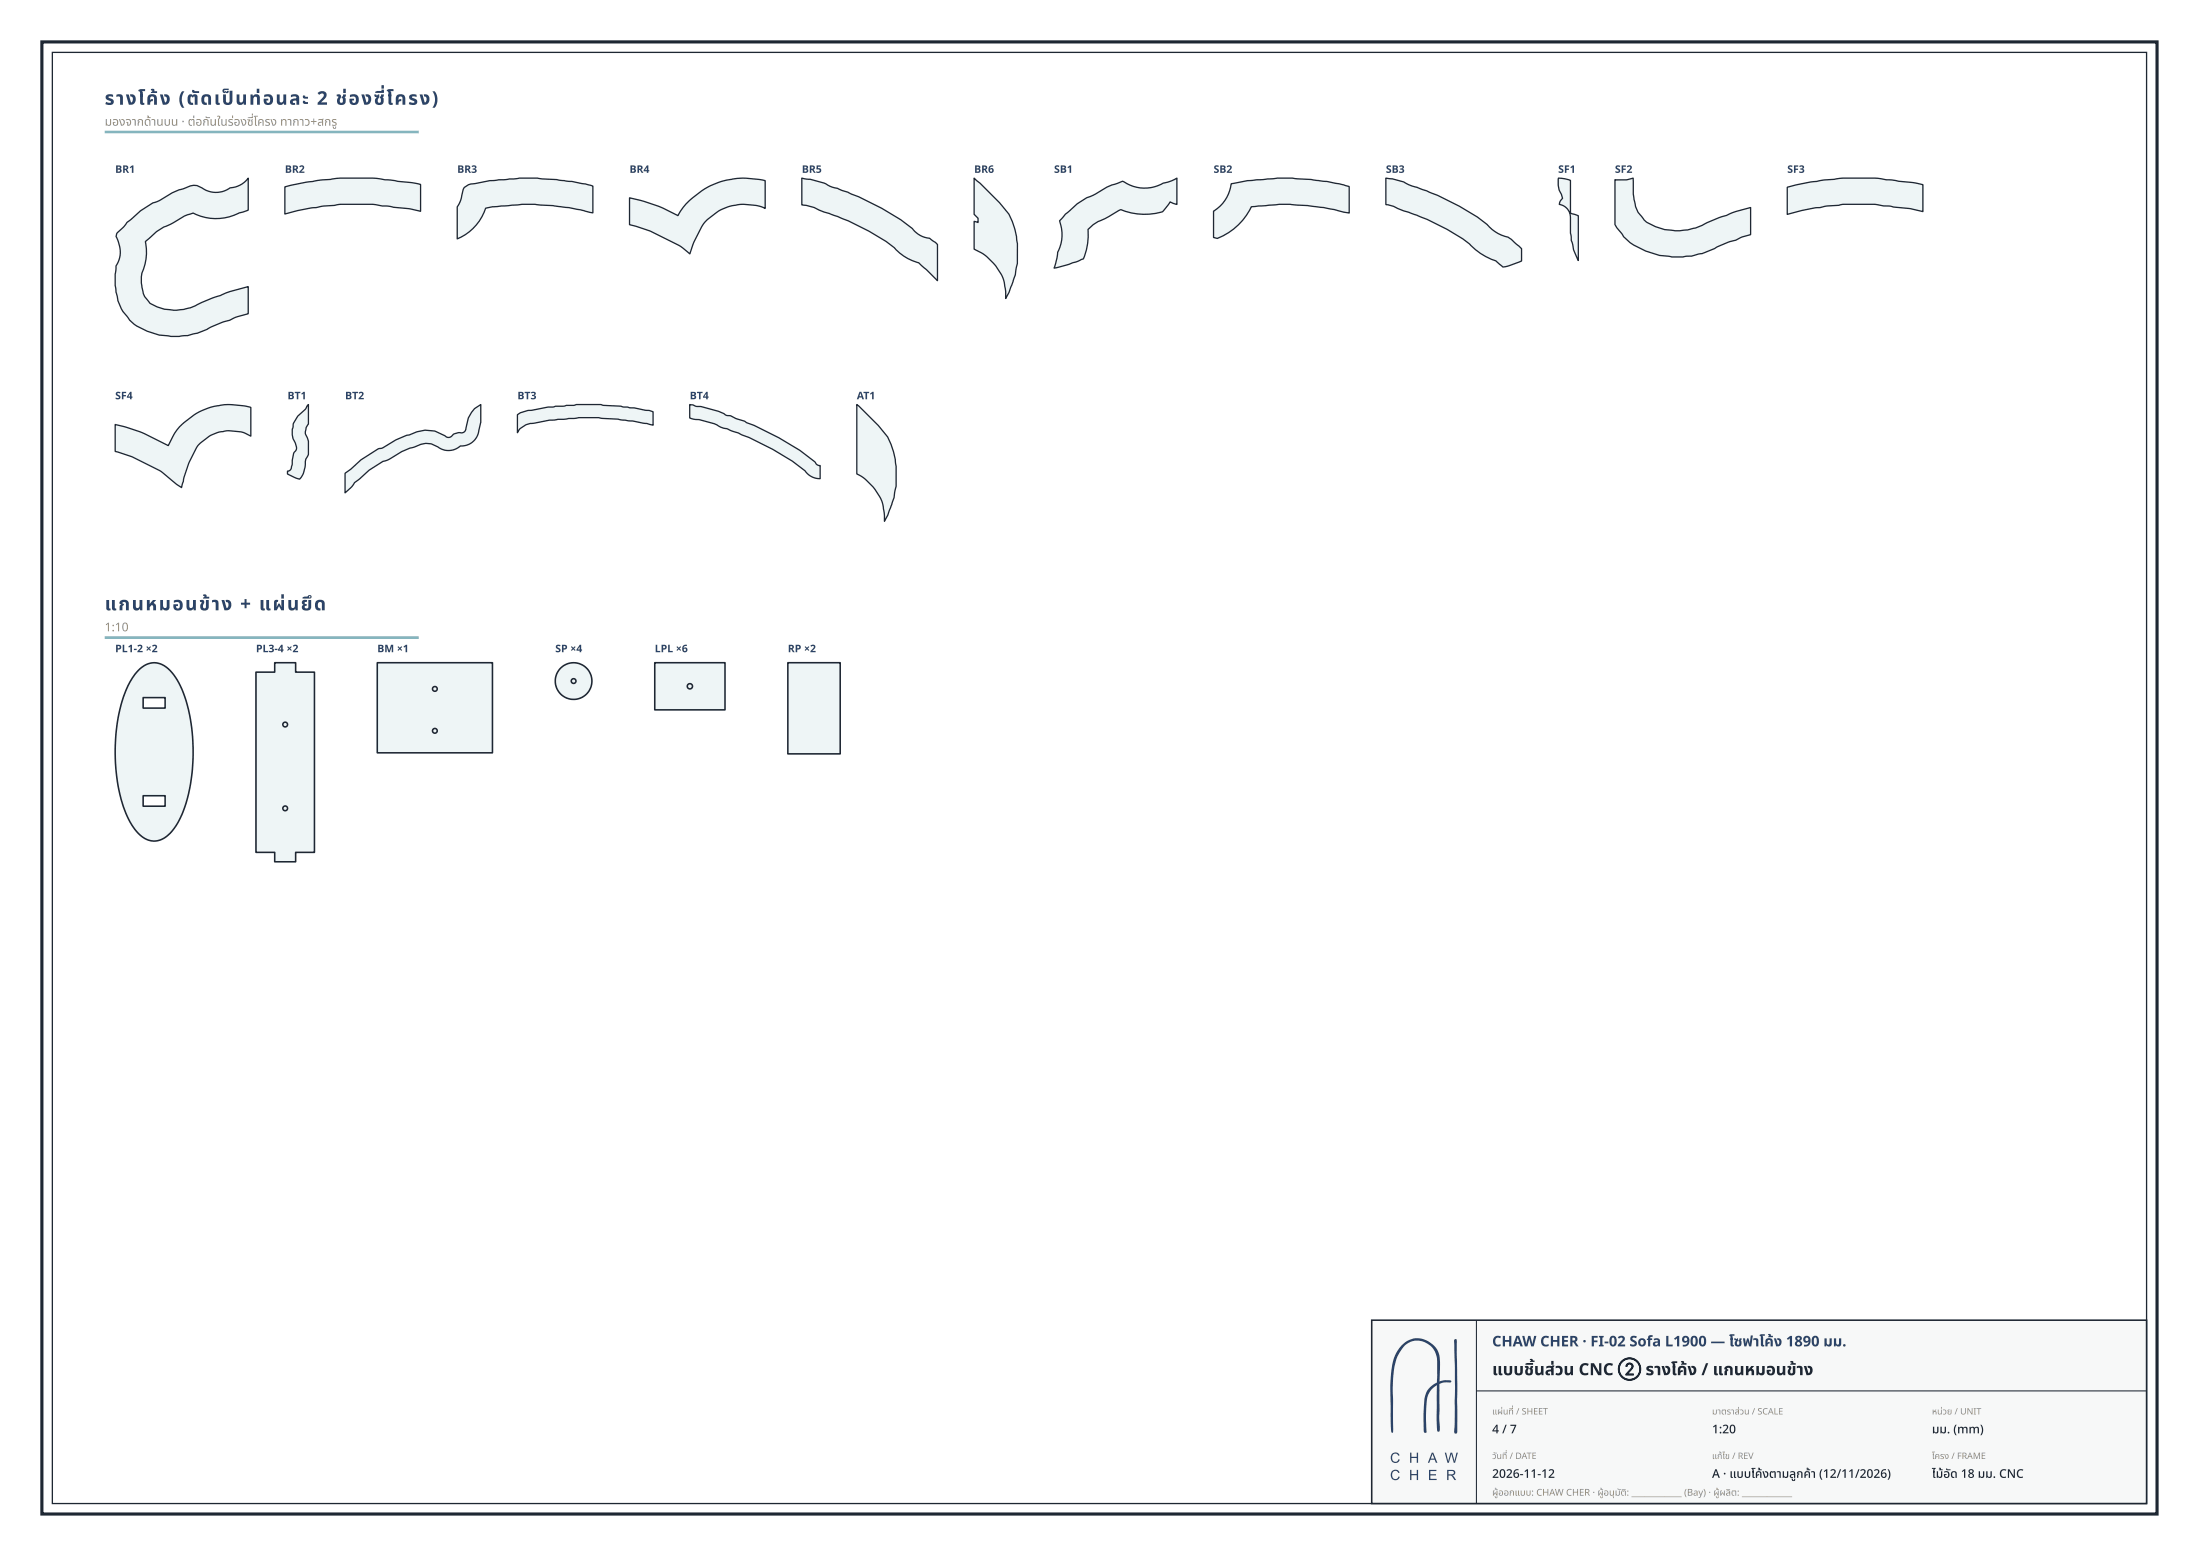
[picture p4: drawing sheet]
<svg xmlns="http://www.w3.org/2000/svg" width="420mm" height="297mm" viewBox="0 0 420 297" stroke-linecap="round" stroke-linejoin="round" font-family="sans-serif">
<path d="M8 8h404v281h-404z" fill="none" stroke="#1e2733" stroke-width=".6"/>
<path d="M10 10h400v277h-400z" fill="none" stroke="#1e2733" stroke-width=".25"/>
<path d="M262 252h148v35h-148z" fill="#f7f8f8"/>
<path d="M262 252h148v35h-148z" fill="none" stroke="#1e2733" stroke-width=".3"/>
<g fill="#2b4368">
<path d="M267.9 256.7a4.3 4.3 0 0 1 4.5-.8 4.3 4.3 0 0 1 2.6 3.8v4a3.3 3.3 0 0 1 2.2-.1v.1a.97 .97 0 0 1-1 .2l-1.3 .3 .1 8a.77 .77 0 0 1-.3 1.1l-.2-.3-.1-1.6v-7a4.2 4.2 0 0 0-2 4.1v4.3a.51 .51 0 0 1-.1 .7l-.3-.1-.1-.3v-4.2a5.5 5.5 0 0 1 1.2-4.1l.9-.7a.49 .49 0 0 0 .5-.7v-2.8a3.9 3.9 0 0 0-1.7-4 3.9 3.9 0 0 0-4.4 .1l-.2 .3a8.9 8.9 0 0 0-2.1 6.1v9.8l-.2 .6-.1-.1-.2-1.2-.1-7.2 .4-4.3a7.1 7.1 0 0 1 2-4z"/>
<path d="M277.8 255.7l.1-.1a.34 .34 0 0 1 .4 .2 .34 .34 0 0 1 0 .4v16.6a.57 .57 0 0 1-.3 .8 .48 .48 0 0 1-.2-.7l.1-8-.2-8.9z"/>
<path d="M265.9 277.5l.4-.2a.79 .79 0 0 1 1 .5l-.2 .1a.65 .65 0 0 0-.9-.3 .65 .65 0 0 0-.3 .9 .59 .59 0 0 0 .6 .5 .59 .59 0 0 0 .6-.5l.3 .1a.91 .91 0 0 1-1.3 .6 .91 .91 0 0 1-.4-1.3z"/>
<path d="M269.3 277.3h.3v.8h1v-.8h.3v1.9h-.3v-.9h-1v.9h-.3z"/>
<path d="M276 277.3h.2l.4 1.6 .5-1.6h.3l.4 1.6 .4-1.6h.3l-.6 1.9h-.2l-.5-1.7-.5 1.7h-.2z"/>
<path d="M265.9 280.8l.4-.2a.79 .79 0 0 1 1 .5l-.2 .1a.65 .65 0 0 0-.9-.3 .65 .65 0 0 0-.3 .9 .59 .59 0 0 0 .6 .5 .59 .59 0 0 0 .6-.5l.3 .1a.91 .91 0 0 1-1.3 .6 .91 .91 0 0 1-.4-1.3z"/>
<path d="M269.3 280.6h.3v.8h1v-.8h.3v1.9h-.3v-.9h-1v.9h-.3z"/>
<path d="M272.9 280.6h1.4v.2h-1.1v.6h1.1v.2h-1.1v.7h1.2v.2h-1.5z"/>
<path d="M273.6 277.5l-.3 .9h.6zM273.5 277.3h.2l.8 1.9h-.2l-.3-.6h-.8l-.2 .6h-.3z"/>
<path d="M276.7 280.8v.6l.9-.1 .1-.4-.2-.1zM276.4 280.6h.9a.54 .54 0 0 1 .7 .4 .54 .54 0 0 1-.6 .6l.7 .9h-.3l-.5-.7-.3-.1h-.3v.8h-.3z"/>
</g>
<path d="M282 252v35M282 265.5h128" fill="none" stroke="#1e2733" stroke-width=".2"/>
<path d="M20 25.2h60" fill="none" stroke="#83b7bf" stroke-width=".5"/>
<path d="M24.3 42.5l.5-.5a14.8 14.8 0 0 1 4.7-3.3l1.1-.5a13.1 13.1 0 0 1 3.8-2l.4-.1a4.5 4.5 0 0 1 2.8-.7l1 .5a4.8 4.8 0 0 0 5.5-.1 4.6 4.6 0 0 0 3.3-1.8v6.1l-1.7 .6a9.5 9.5 0 0 1-8.8 0 9.6 9.6 0 0 0-3.8 1.8 13 13 0 0 0-5.3 3.6 9.5 9.5 0 0 1-.7 6 8.2 8.2 0 0 0 .5 4.5l.9 1.1a9 9 0 0 0 9.8 .1l5.6-2.1 3.5-1v5.2l-2.1 .6-1.4 .6-1.5 .4-4.7 2.1-1.9 .5a14.5 14.5 0 0 1-10.2-2.2l-.9-.8-.2-.4a8.7 8.7 0 0 1-2.3-4.9l-.2-1.3v-2.2l.2-1a1.27 1.27 0 0 1 .3-1.2 5.4 5.4 0 0 0-.3-4.9l.2-.8 1.3-1.2z" fill-rule="evenodd" fill="#eef5f6"/>
<path d="M24.3 42.5l.5-.5a14.8 14.8 0 0 1 4.7-3.3l1.1-.5a13.1 13.1 0 0 1 3.8-2l.4-.1a4.5 4.5 0 0 1 2.8-.7l1 .5a4.8 4.8 0 0 0 5.5-.1 4.6 4.6 0 0 0 3.3-1.8v6.1l-1.7 .6a9.5 9.5 0 0 1-8.8 0 9.6 9.6 0 0 0-3.8 1.8 13 13 0 0 0-5.3 3.6 9.5 9.5 0 0 1-.7 6 8.2 8.2 0 0 0 .5 4.5l.9 1.1a9 9 0 0 0 9.8 .1l5.6-2.1 3.5-1v5.2l-2.1 .6-1.4 .6-1.5 .4-4.7 2.1-1.9 .5a14.5 14.5 0 0 1-10.2-2.2l-.9-.8-.2-.4a8.7 8.7 0 0 1-2.3-4.9l-.2-1.3v-2.2l.2-1a1.27 1.27 0 0 1 .3-1.2 5.4 5.4 0 0 0-.3-4.9l.2-.8 1.3-1.2z" fill="none" stroke="#1e2733" stroke-width=".25"/>
<path d="M54.4 35.7l4.1-.9 6.5-.8h6.9l7.4 1 1 .2v5.1l-2.2-.5-5.1-.5-1.6-.3h-6.3l-5.8 .7-4.9 1.2z" fill-rule="evenodd" fill="#eef5f6"/>
<path d="M54.4 35.7l4.1-.9 6.5-.8h6.9l7.4 1 1 .2v5.1l-2.2-.5-5.1-.5-1.6-.3h-6.3l-5.8 .7-4.9 1.2z" fill="none" stroke="#1e2733" stroke-width=".25"/>
<path d="M88.7 35.8a2.9 2.9 0 0 1 2.1-.8l2.8-.5 1.6-.2 4-.3h3.5l6.5 .6 4 .9v5.1l-4.5-1-1.9-.2a42.9 42.9 0 0 0-9-.2l-3.7 .3-1.3 .2a9.6 9.6 0 0 1-5.5 5.9v-6.1l.6-.9 .2-.9a3.3 3.3 0 0 1 .6-1.9z" fill-rule="evenodd" fill="#eef5f6"/>
<path d="M88.7 35.8a2.9 2.9 0 0 1 2.1-.8l2.8-.5 1.6-.2 4-.3h3.5l6.5 .6 4 .9v5.1l-4.5-1-1.9-.2a42.9 42.9 0 0 0-9-.2l-3.7 .3-1.3 .2a9.6 9.6 0 0 1-5.5 5.9v-6.1l.6-.9 .2-.9a3.3 3.3 0 0 1 .6-1.9z" fill="none" stroke="#1e2733" stroke-width=".25"/>
<path d="M120.2 37.8l2.7 .6 2.9 1 3.7 1.8a11.8 11.8 0 0 1 4.3-4.6 14 14 0 0 1 8.9-2.6l3.4 .5v5.3l-1.7-.6-3-.2-2.1 .4-2.1 .9-2.2 1.7-.8 1-1.7 3.3-.7 2.2-2.1-1.7-5.4-2.6-4.1-1.3z" fill-rule="evenodd" fill="#eef5f6"/>
<path d="M120.2 37.8l2.7 .6 2.9 1 3.7 1.8a11.8 11.8 0 0 1 4.3-4.6 14 14 0 0 1 8.9-2.6l3.4 .5v5.3l-1.7-.6-3-.2-2.1 .4-2.1 .9-2.2 1.7-.8 1-1.7 3.3-.7 2.2-2.1-1.7-5.4-2.6-4.1-1.3z" fill="none" stroke="#1e2733" stroke-width=".25"/>
<path d="M153.1 34l1.6 .2 2.7 .8 1.1 .6 1.4 .3 2.6 1.1a43.7 43.7 0 0 1 11.9 6.8 4.6 4.6 0 0 0 3.2 1.7l1.5 1.2v6.9l-3.1-2.9a2.42 2.42 0 0 0-1.7-.9 9.1 9.1 0 0 1-3.5-2.5 40.2 40.2 0 0 0-11.4-6.1l-3-1.1a6.3 6.3 0 0 0-3.3-1z" fill-rule="evenodd" fill="#eef5f6"/>
<path d="M153.1 34l1.6 .2 2.7 .8 1.1 .6 1.4 .3 2.6 1.1a43.7 43.7 0 0 1 11.9 6.8 4.6 4.6 0 0 0 3.2 1.7l1.5 1.2v6.9l-3.1-2.9a2.42 2.42 0 0 0-1.7-.9 9.1 9.1 0 0 1-3.5-2.5 40.2 40.2 0 0 0-11.4-6.1l-3-1.1a6.3 6.3 0 0 0-3.3-1z" fill="none" stroke="#1e2733" stroke-width=".25"/>
<path d="M186.1 34l4.8 4.7a12 12 0 0 1 3.4 7.6v4l-.4 2.2-1.2 3.3-.6 1.2v-1.3l-.2-1a5.2 5.2 0 0 0-.8-2.5l-1-1.5-1.7-1.7-.8-.7-1.5-.7v-5.3l.7 .2v-.8l-.7-.8z" fill-rule="evenodd" fill="#eef5f6"/>
<path d="M186.1 34l4.8 4.7a12 12 0 0 1 3.4 7.6v4l-.4 2.2-1.2 3.3-.6 1.2v-1.3l-.2-1a5.2 5.2 0 0 0-.8-2.5l-1-1.5-1.7-1.7-.8-.7-1.5-.7v-5.3l.7 .2v-.8l-.7-.8z" fill="none" stroke="#1e2733" stroke-width=".25"/>
<path d="M203.5 40.9l.6-.5a12.9 12.9 0 0 1 5.3-3.4 10.3 10.3 0 0 1 4.1-2l.9-.4a7.5 7.5 0 0 0 8 .3l1.3-.4 1.1-.5v5l-1.3-.5-.2 .3a3 3 0 0 1-2.6 1.9 13 13 0 0 1-6.7-.6l-.3 .1a16.2 16.2 0 0 1-4 2.1l-.9 .6-1 .9a11.8 11.8 0 0 1-.9 5.6l-2.7 1-2.9 .8 .6-1.9a3.6 3.6 0 0 1 .5-2.1 7.4 7.4 0 0 0 0-5.1z" fill-rule="evenodd" fill="#eef5f6"/>
<path d="M203.5 40.9l.6-.5a12.9 12.9 0 0 1 5.3-3.4 10.3 10.3 0 0 1 4.1-2l.9-.4a7.5 7.5 0 0 0 8 .3l1.3-.4 1.1-.5v5l-1.3-.5-.2 .3a3 3 0 0 1-2.6 1.9 13 13 0 0 1-6.7-.6l-.3 .1a16.2 16.2 0 0 1-4 2.1l-.9 .6-1 .9a11.8 11.8 0 0 1-.9 5.6l-2.7 1-2.9 .8 .6-1.9a3.6 3.6 0 0 1 .5-2.1 7.4 7.4 0 0 0 0-5.1z" fill="none" stroke="#1e2733" stroke-width=".25"/>
<path d="M235.2 35.1l3.1-.6 1.7-.2 3.9-.3h3l6.5 .6 4.3 1v5.1l-4.9-1.1-2.9-.3a37.7 37.7 0 0 0-7.1-.1l-3.8 .3a12.1 12.1 0 0 1-6.5 6l-.7-.2v-5a7.1 7.1 0 0 0 3.4-5.2z" fill-rule="evenodd" fill="#eef5f6"/>
<path d="M235.2 35.1l3.1-.6 1.7-.2 3.9-.3h3l6.5 .6 4.3 1v5.1l-4.9-1.1-2.9-.3a37.7 37.7 0 0 0-7.1-.1l-3.8 .3a12.1 12.1 0 0 1-6.5 6l-.7-.2v-5a7.1 7.1 0 0 0 3.4-5.2z" fill="none" stroke="#1e2733" stroke-width=".25"/>
<path d="M264.7 34l1.2 .1 2.2 .6 .9 .6 4 1.4a37.8 37.8 0 0 1 11 6.1l1.6 1.4 1.8 .9a4 4 0 0 1 2.3 1.5l.9 .9v2.3l-2.7 1a1.06 1.06 0 0 1-1.5-.3l-.7-.7a11.7 11.7 0 0 1-5-3.2 38 38 0 0 0-10.5-5.6l-3.2-1.2a4.6 4.6 0 0 0-2.3-.7z" fill-rule="evenodd" fill="#eef5f6"/>
<path d="M264.7 34l1.2 .1 2.2 .6 .9 .6 4 1.4a37.8 37.8 0 0 1 11 6.1l1.6 1.4 1.8 .9a4 4 0 0 1 2.3 1.5l.9 .9v2.3l-2.7 1a1.06 1.06 0 0 1-1.5-.3l-.7-.7a11.7 11.7 0 0 1-5-3.2 38 38 0 0 0-10.5-5.6l-3.2-1.2a4.6 4.6 0 0 0-2.3-.7z" fill="none" stroke="#1e2733" stroke-width=".25"/>
<path d="M297.7 34l1.2 .1 1.1 .3v6.3l1.5 .5v8.5a6.8 6.8 0 0 1-1.1-3.1l-.3-.7-.1-1.4v-3a2.49 2.49 0 0 0-2.2-2.5l.2-.6 .4-.5-.2-.8a4 4 0 0 1-.6-2.8z" fill-rule="evenodd" fill="#eef5f6"/>
<path d="M297.7 34l1.2 .1 1.1 .3v6.3l1.5 .5v8.5a6.8 6.8 0 0 1-1.1-3.1l-.3-.7-.1-1.4v-3a2.49 2.49 0 0 0-2.2-2.5l.2-.6 .4-.5-.2-.8a4 4 0 0 1-.6-2.8z" fill="none" stroke="#1e2733" stroke-width=".25"/>
<path d="M308.5 34.3h2.1l1.3-.3 .2 3.6a6 6 0 0 0 1.8 4.2l.1 .2a10 10 0 0 0 6.9 2 13.2 13.2 0 0 0 5.4-1.6l5.1-2 3-.8v5.2l-1.7 .5a6.3 6.3 0 0 1-2.6 .9l-5 2.2-.6 .1a5.5 5.5 0 0 1-2.7 .5l-2.5 .1-.4-.2a13.7 13.7 0 0 1-8.8-3.7l-1.6-2.3z" fill-rule="evenodd" fill="#eef5f6"/>
<path d="M308.5 34.3h2.1l1.3-.3 .2 3.6a6 6 0 0 0 1.8 4.2l.1 .2a10 10 0 0 0 6.9 2 13.2 13.2 0 0 0 5.4-1.6l5.1-2 3-.8v5.2l-1.7 .5a6.3 6.3 0 0 1-2.6 .9l-5 2.2-.6 .1a5.5 5.5 0 0 1-2.7 .5l-2.5 .1-.4-.2a13.7 13.7 0 0 1-8.8-3.7l-1.6-2.3z" fill="none" stroke="#1e2733" stroke-width=".25"/>
<path d="M341.4 35.7l4.4-.9 6.2-.8h6.6l7.3 .9 1.4 .4v5.1a21.3 21.3 0 0 0-5.7-.9l-3.7-.5h-5.8l-.9 .2a10.8 10.8 0 0 0-3.6 .4l-1 .1-2.4 .5-2.8 .7z" fill-rule="evenodd" fill="#eef5f6"/>
<path d="M341.4 35.7l4.4-.9 6.2-.8h6.6l7.3 .9 1.4 .4v5.1a21.3 21.3 0 0 0-5.7-.9l-3.7-.5h-5.8l-.9 .2a10.8 10.8 0 0 0-3.6 .4l-1 .1-2.4 .5-2.8 .7z" fill="none" stroke="#1e2733" stroke-width=".25"/>
<path d="M22 81l2 .5 2.9 1 5.2 2.6 1.3-2.4 .8-1.2 2.7-2.2a12 12 0 0 1 7.4-2.1l2.3 .3 1.3 .3v5.4l-1.3-.6-.7-.2-2.4-.2-1.6 .3-1.8 .7-1.9 1.4-.7 .9a22.9 22.9 0 0 0-2.4 5.7l-.4 1.9-4.2-3.3-5.2-2.6-3.3-1z" fill-rule="evenodd" fill="#eef5f6"/>
<path d="M22 81l2 .5 2.9 1 5.2 2.6 1.3-2.4 .8-1.2 2.7-2.2a12 12 0 0 1 7.4-2.1l2.3 .3 1.3 .3v5.4l-1.3-.6-.7-.2-2.4-.2-1.6 .3-1.8 .7-1.9 1.4-.7 .9a22.9 22.9 0 0 0-2.4 5.7l-.4 1.9-4.2-3.3-5.2-2.6-3.3-1z" fill="none" stroke="#1e2733" stroke-width=".25"/>
<path d="M58.7 77.4l.2-.2v3.8a2.19 2.19 0 0 0-.2 2.6l.2 .6v2.5l-.3 .6a3.2 3.2 0 0 0-.4 1.9 4.1 4.1 0 0 1-1 2.3l-2.3-1v-.6a.8 .8 0 0 0 .8-.9l.4-2.4 .5-1-.8-2.6 .2-2.2 .9-1.4 1.4-1.3z" fill-rule="evenodd" fill="#eef5f6"/>
<path d="M58.7 77.4l.2-.2v3.8a2.19 2.19 0 0 0-.2 2.6l.2 .6v2.5l-.3 .6a3.2 3.2 0 0 0-.4 1.9 4.1 4.1 0 0 1-1 2.3l-2.3-1v-.6a.8 .8 0 0 0 .8-.9l.4-2.4 .5-1-.8-2.6 .2-2.2 .9-1.4 1.4-1.3z" fill="none" stroke="#1e2733" stroke-width=".25"/>
<path d="M65.9 90.3l1.1-.8a18.5 18.5 0 0 1 5.2-3.8l.9-.2a18.6 18.6 0 0 1 4.5-2.4l2.1-.7 1.6-.3a5.7 5.7 0 0 1 3.6 1 .94 .94 0 0 0 1.4 .1l.4-.3 .9-.3a1.01 1.01 0 0 0 1.4-.7v-.2a5.8 5.8 0 0 1 1.6-3.6l1.2-.9v3.5l-.3 1.4a3.3 3.3 0 0 1-3.6 3 3.4 3.4 0 0 1-4.3 .2 4.2 4.2 0 0 0-4.7 .1l-.3 .1a13.4 13.4 0 0 0-4.2 2.1l-1.1 .4a16 16 0 0 0-4.8 3.5 2.81 2.81 0 0 0-1.3 1.4l-1.3 1.2z" fill-rule="evenodd" fill="#eef5f6"/>
<path d="M65.9 90.3l1.1-.8a18.5 18.5 0 0 1 5.2-3.8l.9-.2a18.6 18.6 0 0 1 4.5-2.4l2.1-.7 1.6-.3a5.7 5.7 0 0 1 3.6 1 .94 .94 0 0 0 1.4 .1l.4-.3 .9-.3a1.01 1.01 0 0 0 1.4-.7v-.2a5.8 5.8 0 0 1 1.6-3.6l1.2-.9v3.5l-.3 1.4a3.3 3.3 0 0 1-3.6 3 3.4 3.4 0 0 1-4.3 .2 4.2 4.2 0 0 0-4.7 .1l-.3 .1a13.4 13.4 0 0 0-4.2 2.1l-1.1 .4a16 16 0 0 0-4.8 3.5 2.81 2.81 0 0 0-1.3 1.4l-1.3 1.2z" fill="none" stroke="#1e2733" stroke-width=".25"/>
<path d="M98.8 79.2l.6-.4 1.5-.5 3.8-.6 4.9-.3 .5-.2h4.7l.5 .2 3.3 .1 5.3 .8 .8 .3v2.6l-3.8-.8-6.6-.7h-3.8l-3.9 .3-1.7 .2-3.1 .6a3.3 3.3 0 0 0-3 1.8z" fill-rule="evenodd" fill="#eef5f6"/>
<path d="M98.8 79.2l.6-.4 1.5-.5 3.8-.6 4.9-.3 .5-.2h4.7l.5 .2 3.3 .1 5.3 .8 .8 .3v2.6l-3.8-.8-6.6-.7h-3.8l-3.9 .3-1.7 .2-3.1 .6a3.3 3.3 0 0 0-3 1.8z" fill="none" stroke="#1e2733" stroke-width=".25"/>
<path d="M131.7 77.2l.7 .1 .6 .3h.9l3.3 .9 1.5 .8 .8 .1 1.1 .5 1.6 .5 .4 .3 1.4 .5a44.6 44.6 0 0 1 11.6 7 1.01 1.01 0 0 0 1 .7v2.5a3.3 3.3 0 0 1-2.9-1.5 54.4 54.4 0 0 0-12.6-7.2l-2.2-.9a5.3 5.3 0 0 1-2.5-.9l-2.9-.8-1-.1-.8-.2z" fill-rule="evenodd" fill="#eef5f6"/>
<path d="M131.7 77.2l.7 .1 .6 .3h.9l3.3 .9 1.5 .8 .8 .1 1.1 .5 1.6 .5 .4 .3 1.4 .5a44.6 44.6 0 0 1 11.6 7 1.01 1.01 0 0 0 1 .7v2.5a3.3 3.3 0 0 1-2.9-1.5 54.4 54.4 0 0 0-12.6-7.2l-2.2-.9a5.3 5.3 0 0 1-2.5-.9l-2.9-.8-1-.1-.8-.2z" fill="none" stroke="#1e2733" stroke-width=".25"/>
<path d="M163.6 77.2l4.1 4a12 12 0 0 1 3.4 7.5l.1 4.1-.2 .6a8.5 8.5 0 0 1-.7 3l-.7 1.9-.7 1.2v-1.1a8.1 8.1 0 0 0-1-3.7l-1.1-1.7-1.3-1.4-1.9-1.1z" fill-rule="evenodd" fill="#eef5f6"/>
<path d="M163.6 77.2l4.1 4a12 12 0 0 1 3.4 7.5l.1 4.1-.2 .6a8.5 8.5 0 0 1-.7 3l-.7 1.9-.7 1.2v-1.1a8.1 8.1 0 0 0-1-3.7l-1.1-1.7-1.3-1.4-1.9-1.1z" fill="none" stroke="#1e2733" stroke-width=".25"/>
<path d="M20 121.7h60" fill="none" stroke="#83b7bf" stroke-width=".5"/>
<path d="M26.4 128a18.2 18.2 0 0 0-4 9.8 32.5 32.5 0 0 0 2.2 18.6 6.6 6.6 0 0 0 4.3 4.1 4.5 4.5 0 0 0 4.4-2.4 24 24 0 0 0 3.5-12.5 29.9 29.9 0 0 0-2.9-15.8 5.6 5.6 0 0 0-4.5-3.3 4.3 4.3 0 0 0-3 1.5zM27.3 133.2h4.2v2h-4.2zM27.3 151.9h4.2v2h-4.2z" fill-rule="evenodd" fill="#eef5f6"/>
<path d="M26.4 128a3.9 3.9 0 0 1 6.4 .3 19.2 19.2 0 0 1 3.7 9.9 32.5 32.5 0 0 1-2.3 18.5 6.3 6.3 0 0 1-4.6 3.8 4.7 4.7 0 0 1-4-2.4 22.6 22.6 0 0 1-3.5-11.3 30.8 30.8 0 0 1 2.8-16.7zM27.3 133.2h4.2v2h-4.2zM27.3 151.9h4.2v2h-4.2z" fill="none" stroke="#1e2733" stroke-width=".3"/>
<path d="M48.9 128.3h3.6v-1.8h4v1.8h3.6v34.4h-3.6v1.8h-4v-1.8h-3.6z" fill-rule="evenodd" fill="#eef5f6"/>
<g fill="none" stroke="#1e2733" stroke-width=".3">
<path d="M48.9 128.3h3.6v-1.8h4v1.8h3.6v34.4h-3.6v1.8h-4v-1.8h-3.6z"/>
<circle cx="54.5" cy="138.3" r=".45"/>
<circle cx="54.5" cy="154.3" r=".45"/>
</g>
<path d="M72.1 126.5h22v17.2h-22z" fill-rule="evenodd" fill="#eef5f6"/>
<g fill="none" stroke="#1e2733" stroke-width=".3">
<path d="M72.1 126.5h22v17.2h-22z"/>
<circle cx="83.1" cy="131.5" r=".45"/>
<circle cx="83.1" cy="139.5" r=".45"/>
</g>
<circle cx="109.6" cy="130" r="3.5" fill="#eef5f6"/>
<g fill="none" stroke="#1e2733" stroke-width=".3">
<circle cx="109.6" cy="130" r=".45"/>
<circle cx="109.6" cy="130" r="3.5"/>
</g>
<path d="M125.1 126.5h13.4v9h-13.4z" fill-rule="evenodd" fill="#eef5f6"/>
<g fill="none" stroke="#1e2733" stroke-width=".3">
<path d="M125.1 126.5h13.4v9h-13.4z"/>
<circle cx="131.8" cy="131" r=".5"/>
</g>
<path d="M150.5 126.5h10v17.4h-10z" fill-rule="evenodd" fill="#eef5f6"/>
<path d="M150.5 126.5h10v17.4h-10z" fill="none" stroke="#1e2733" stroke-width=".3"/>
<g font-size="3.6" fill="#2b4368">
<text x="20" y="20">รางโค้ ง (ตั ดเป็ นท่ อนละ 2 ช่ องซี่ โครง)</text>
<text x="20" y="116.5">แกนหมอนข้ าง + แผ่ นยึ ด</text>
</g>
<g font-size="3.2" fill="#1e2733">
<text x="285" y="262.5">แบบชิ้ นส่ วน CNC ② รางโค้ ง / แกนหมอนข้ าข้ ง</text>
<text x="293.1" y="262.5">ชิ้</text>
<text x="297" y="262.5">ส่</text>
</g>
<text font-size="2.8" fill="#2b4368" x="285" y="257">CHAW CHER · FI-02 Sofa L1900 — โซฟาโค้ ง 1890 มม.</text>
<g font-size="2.3" fill="#958c7b">
<text x="20" y="24">มองจากด้ าด้ นบน · ต่ อกั นในร่ องซี่ โซี่ครง ทากาว+สกรู</text>
<text x="44.7" y="24">ร่</text>
<text x="20" y="120.5">1:10</text>
</g>
<g font-size="2.3" fill="#1e2733">
<text x="285" y="273.6">4 / 7</text>
<text x="327" y="273.6">1:20</text>
<text x="369" y="273.6">มม. (mm)</text>
<text x="285" y="282.1">2026-11-12</text>
<text x="327" y="282.1">A · แบบโค้ งตามลู กค้ า (12/11/2026)</text>
<text x="343.1" y="282.1">ลู</text>
<text x="369" y="282.1">ไม้ อัม้ อัด 18 มม. CNC</text>
</g>
<g font-size="2" fill="#2b4368">
<text x="22" y="33">BR1</text>
<text x="54.4" y="33">BR2</text>
<text x="87.3" y="33">BR3</text>
<text x="120.2" y="33">BR4</text>
<text x="153.1" y="33">BR5</text>
<text x="186.1" y="33">BR6</text>
<text x="201.3" y="33">SB1</text>
<text x="231.8" y="33">SB2</text>
<text x="264.7" y="33">SB3</text>
<text x="297.6" y="33">SF1</text>
<text x="308.5" y="33">SF2</text>
<text x="341.4" y="33">SF3</text>
<text x="22" y="76.2">SF4</text>
<text x="54.9" y="76.2">BT1</text>
<text x="65.9" y="76.2">BT2</text>
<text x="98.8" y="76.2">BT3</text>
<text x="131.7" y="76.2">BT4</text>
<text x="163.6" y="76.2">AT1</text>
<text x="22" y="124.5">PL1-2 ×2</text>
<text x="48.9" y="124.5">PL3-4 ×2</text>
<text x="72.1" y="124.5">BM ×1</text>
<text x="106.1" y="124.5">SP ×4</text>
<text x="125.1" y="124.5">LPL ×6</text>
<text x="150.5" y="124.5">RP ×2</text>
</g>
<g font-size="1.8" fill="#958c7b">
<text x="285" y="285.5">ผู้ ออกแบบ: CHAW CHER · ผู้ อนุ มันุ ติมั ติ: ____________ (Bay) · ผู้ ผลิ ต: ____________</text>
<text x="286.2" y="285.5">ผู้</text>
<text x="306.3" y="285.5">ผู้</text>
<text x="328.4" y="285.5">ผู้</text>
</g>
<g font-size="1.7" fill="#958c7b">
<text x="285" y="270">แผ่ นที่</text>
<text x="287.1" y="270">ผ่</text>
<text x="289.6" y="270">/ SHEET</text>
<text x="327" y="270">มาตราส่ วน / SCALE</text>
<text x="332.3" y="270">ส่</text>
<text x="369" y="270">หน่ วย / UNIT</text>
<text x="371" y="270">น่</text>
<text x="285" y="278.5">วั นที่</text>
<text x="285.9" y="278.5">วั</text>
<text x="288.3" y="278.5">/ DATE</text>
<text x="327" y="278.5">แก้ ไข / REV</text>
<text x="369" y="278.5">โครง / FRAME</text>
</g>
</svg>
